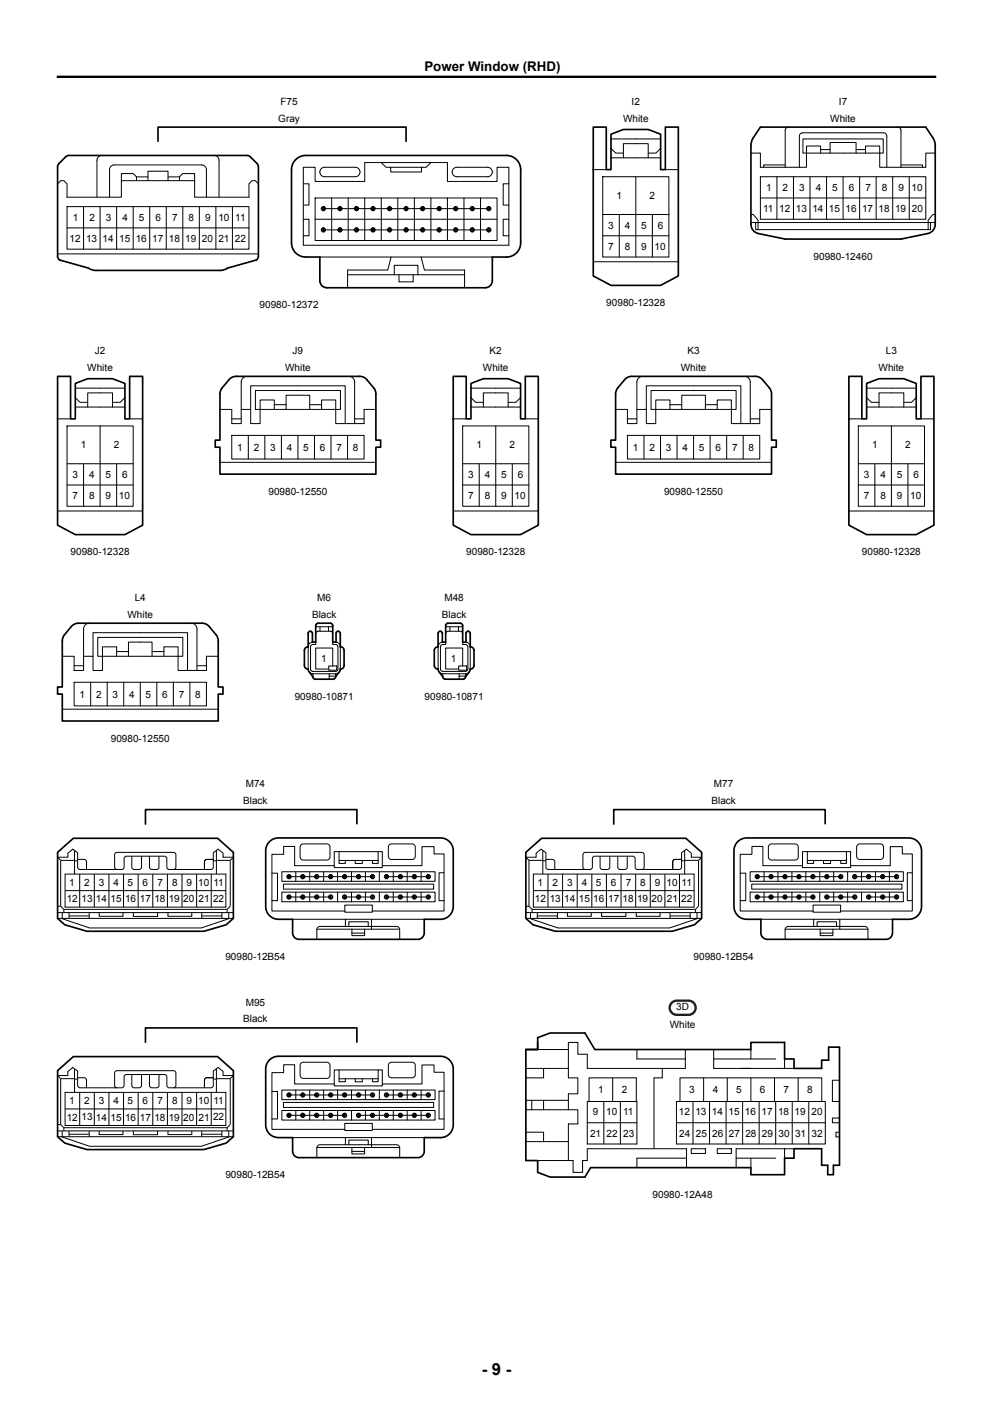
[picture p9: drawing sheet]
<svg xmlns="http://www.w3.org/2000/svg" width="210mm" height="297mm" viewBox="0 0 210 297" stroke-linecap="round" stroke-linejoin="round" font-family="sans-serif">
<g fill="none" stroke="#000" stroke-width=".21">
<path d="M12.2 38.9l.6-.7h.7l.7 .7v2.8h11.5v-3.5h15.5v3.5h11.5v-2.8l.6-.7h.7l.6 .7M21.5 32.9a1 1 0 0 0-1 1v7.8M28.9 38.2v-.8l-.7-.7h-2.5v1.5M28.9 37.4h2.4M31.3 38.2v-2h4.2v2M35.5 37.4h2.5M38 38.2v-.8l.7-.7h2.5v1.5M45.3 32.9a1 1 0 0 1 1 1v7.8M64.1 35.4h2.5v3h10.5v-4h17.5v4h10.5v-3h2.5v16.5h-43.5zM64.1 38.9h1.2v4.5h-1.2M67.9 35.7l.7-.3h6.5a1 1 0 0 1 1 1 1 1 0 0 1-1 1h-6.5a1 1 0 0 1-.9-.6 1 1 0 0 1 .2-1.1zM80.6 34.4l1 1h8.5l1-1"/>
<path d="M82.6 35.4v1h6.5v-1M95.9 35.7l.7-.3h6.5a1 1 0 0 1 1 1 1 1 0 0 1-1 1h-6.5a1 1 0 0 1-.9-.6 1 1 0 0 1 .2-1.1zM107.6 38.9h-1.2v4.5h1.2M125.5 35.9h2.7M127.5 37.4h14v17h-14zM129.2 31.4l1 1h1.6M129.2 29.4h10.5M129.2 33.4h10.5M131.8 33.4v-3h5.3v3M134.5 37.4v17M139.7 31.4l-1 1h-1.6M140.7 35.9h2.8"/>
<path d="M158.8 32.4h2v3h5.3M160.8 37.4h35v9h-35zM164.3 37.4v9M166.1 34.9h-4.6v.5M166.8 26.9a.7 .7 0 0 0-.7 .7v7.8M167.8 37.4v9M169.1 35.4v-6.6a.7 .7 0 0 1 .7-.7h17a.7 .7 0 0 1 .7 .7v6.6M170.6 32.4v-1.5h2.9v1.5M170.6 32.4h-.8v-3h17v3h-.8M170.6 32.4v3h-4.5M170.6 32.4h15.4M171.3 37.4v9"/>
<path d="M173.5 31.6h2M174.8 37.4v9M175.5 32.4v-2.3h5.5v2.3M178.3 37.4v9M181 31.6h2M181.8 37.4v9M183 32.4v-1.5h3v1.5M185.3 37.4v9M186 32.4v3h4.5M188.8 37.4v9M189.8 26.9a.7 .7 0 0 1 .7 .7v7.8M190.5 34.9h4.6v.5"/>
<path d="M192.3 37.4v9M197.8 32.4h-2v3h-5.3M12.2 53.7h42.4M14.2 43.7h38.5v9h-38.5zM14.2 48.2h38.5M17.7 43.7v9M21.2 43.7v9M23.2 41.7v-5.8a1 1 0 0 1 1-1h18.5a1 1 0 0 1 1 1v5.8M24.7 43.7v9M28.2 43.7v9M31.7 43.7v9M35.2 43.7v9"/>
<path d="M38.7 43.7v9M42.2 43.7v9M45.7 43.7v9M49.2 43.7v9M64.1 46.4h1.2v3.5h-1.2M66.6 41.9h38.5v9h-38.5zM66.6 46.4h38.5M67.6 54.4h36.5M68.3 44.4v-.6h.2v.6M68.3 48.9v-.6h.2v.6M68.4 44.1h35M68.4 48.6h35"/>
<path d="M70.1 41.9v9M71.8 44.4v-.6h.2v.6M71.8 48.9v-.6h.2v.6M73.5 58.1h24.7M73.6 41.9v9M75.3 44.4v-.6h.2v.6M75.3 48.9v-.6h.2v.6M77.1 41.9v9M78.8 44.4v-.6h.2v.6M78.8 48.9v-.6h.2v.6M80.6 41.9v9M82.3 44.4v-.6h.2v.6"/>
<path d="M82.3 48.9v-.6h.2v.6M82.7 54.4l-.7 2.7h-8.5v3.8M83.4 58.1v-2h5v2M84.1 41.9v9M84.4 58.1v1.5h3v-1.5M85.8 44.4v-.6h.2v.6M85.8 48.9v-.6h.2v.6M87.6 41.9v9M89.1 54.4l.7 2.7h8.4v3.8M89.3 44.4v-.6h.2v.6M89.3 48.9v-.6h.2v.6M91.1 41.9v9"/>
<path d="M92.8 44.4v-.6h.2v.6M92.8 48.9v-.6h.2v.6M94.6 41.9v9M96.3 44.4v-.6h.2v.6M96.3 48.9v-.6h.2v.6M98.1 41.9v9M99.8 44.4v-.6h.2v.6M99.8 48.9v-.6h.2v.6M100.3 48.6a.45 .45 0 0 1-.6 .4 .45 .45 0 0 1-.2-.7 .45 .45 0 0 1 .8 .1v.2M100.3 44.1a.45 .45 0 0 0-.6-.4 .45 .45 0 0 0-.2 .7 .45 .45 0 0 0 .8 0v-.3M101.6 41.9v9M103.3 44.4v-.6h.2v.6"/>
<path d="M103.3 48.9v-.6h.2v.6M107.6 46.4h-1.2v3.5h1.2M125.5 55.4h18M127.5 49.9h14M127.5 45.4h14M131 45.4v9M138 45.4v9M158.8 45.4h.5l1 1.2v2M158.8 47.1h39M159.8 47.1v1.5h37v-1.5M160.8 41.9h35M197.8 45.4h-.5l-1 1.2v2"/>
<path d="M52.2 79.6a1.2 1.2 0 0 0-1.2 1.2M73.8 79.6a1.2 1.2 0 0 1 1.2 1.2v8.8M135.9 79.6a1.2 1.2 0 0 0-1.2 1.2M157.5 79.6a1.2 1.2 0 0 1 1.2 1.2v8.8M12.2 88.6h2.7M14.2 90.1h14v17h-14zM14.2 98.1h14M15.9 84.1l1 1h1.6M15.9 82.1h10.5M15.9 86.1h10.5M17.7 98.1v9M18.5 86.1v-3h5.3v3"/>
<path d="M21.2 90.1v17M24.7 98.1v9M26.4 84.1l-1 1h-1.6M27.4 88.6h2.8M46.5 97.8h33M49 92.1h28v5h-28zM49 88.6h2M51 80.8v5.8M52.5 92.1v5M53 86.6v-5h20v8M55 86.6h-1v-4h18v4h-1M55 86.6v-2h3v2"/>
<path d="M55 86.6h16M55 86.6v3h-2v-3h-2v3h-2v-3h-2.5M56 92.1v5M58 85.6h2.5M59.5 92.1v5M60.5 86.6v-3h5v3M63 92.1v5M65.5 85.6h2.5M66.5 92.1v5M68 86.6v-2h3v2M70 92.1v5M71 86.6v3h6v-3h2.5"/>
<path d="M73.5 92.1v5M75 88.6h2M95.8 88.6h2.8M97.8 90.1h14v17h-14zM97.8 98.1h14M99.6 84.1l1 1h1.6M99.6 82.1h10.5M99.6 86.1h10.5M101.3 98.1v9M102.2 86.1v-3h5.3v3M104.8 90.1v17M108.3 98.1v9"/>
<path d="M110.1 84.1l-1 1h-1.6M111.1 88.6h2.7M130.2 97.8h33M132.7 92.1h28v5h-28zM132.7 88.6h2M134.7 80.8v5.8M136.2 92.1v5M136.7 86.6v-5h20v8M138.7 86.6h-1v-4h18v4h-1M138.7 86.6v-2h3v2M138.7 86.6h16M138.7 86.6v3h-2v-3h-2v3h-2v-3h-2.5"/>
<path d="M139.7 92.1v5M141.7 85.6h2.5M143.2 92.1v5M144.2 86.6v-3h5v3M146.7 92.1v5M149.2 85.6h2.5M150.2 92.1v5M151.7 86.6v-2h3v2M153.7 92.1v5M154.7 86.6v3h6v-3h2.5M157.2 92.1v5M158.7 88.6h2"/>
<path d="M179.5 88.6h2.8M181.5 90.1h14v17h-14zM181.5 98.1h14M183.3 84.1l1 1h1.6M183.3 82.1h10.5M183.3 86.1h10.5M185 98.1v9M185.9 86.1v-3h5.2v3M188.5 90.1v17M192 98.1v9M193.8 84.1l-1 1h-1.7M194.8 88.6h2.7"/>
<path d="M12.2 108.1h18M14.2 102.6h14M95.8 108.1h18M97.8 102.6h14M179.5 108.1h18M181.5 102.6h14M18.9 131.8a1.2 1.2 0 0 0-1.2 1.2v5.8M19.7 138.8v-5h20v8M21.7 138.8h-1v-4h18v4h-1M21.7 138.8v-2h3v2M21.7 138.8h16M21.7 138.8v3h-2v-3h-2v3h-2v-3h-2.5"/>
<path d="M24.7 137.8h2.5M27.2 138.8v-3h5v3M32.2 137.8h2.5M34.7 138.8v-2h3v2M37.7 138.8v3h6v-3h2.5M40.5 131.8a1.2 1.2 0 0 1 1.2 1.2v8.8M66.1 135.8a.99 .99 0 0 0-.9 1v4.7M66.8 135.8v.5l-.9 .1-.2 .4v5l.5 .2h4.8l.4-.2 .1-.3v-4.7l-.3-.4-.8-.1v-.5M66.8 132.6h3.6M67.7 132.6v.9M69.5 132.6v.9M70.4 134l-.3-.4-.2-.1h-2.6l-.5 .3v.2"/>
<path d="M71.1 135.8a.99 .99 0 0 1 .9 1v4.7M93.5 135.8a.99 .99 0 0 0-.9 1v4.7M94.2 135.8v.5l-.8 .1-.3 .4 .1 5 .4 .2h4.8l.5-.2v-.3v-4.7l-.2-.4-.9-.1v-.5M94.2 132.6h3.6M95.1 132.6v.9M96.9 132.6v.9M97.8 134l-.2-.4-.3-.1h-2.6l-.4 .3-.1 .2M98.5 135.8a.99 .99 0 0 1 .9 1v4.7M13.2 150h33M15.7 144.3h28v5h-28zM15.7 140.8h2M19.2 144.3v5"/>
<path d="M22.7 144.3v5M26.2 144.3v5M29.7 144.3v5M33.2 144.3v5M36.7 144.3v5M40.2 144.3v5M41.7 140.8h2M65.5 142.2l.7 .3M66.2 142.5h4.8M66.2 142.5v.7M69.5 140.9h1.7v.9h-1.7zM69.6 142.5v1.2"/>
<path d="M69.6 143h1.4M70.4 140.9v-3.8h-3.6v4.4h2.7M71 142.5v.7M71.7 142.2l-.7 .3M92.9 142.2l.7 .3M93.6 142.5h4.8M93.6 142.5v.7M97 140.9h1.7v.9h-1.7zM97.1 143h1.3M97.1 142.5v1.2M97.8 140.9v-3.8h-3.6v4.4h2.8M98.4 142.5v.7"/>
<path d="M99.2 142.2l-.8 .3M15.8 179.9v5M45.8 179.9v5M63.7 178.7l.4-.2h5a.67 .67 0 0 1 .7 .7v2.1a.67 .67 0 0 1-.7 .6h-5a.67 .67 0 0 1-.6-.6v-2.1zM82.3 178.7l.5-.2h4.3a.67 .67 0 0 1 .7 .7v1.9a.68 .68 0 0 1-.7 .7h-4.3a.67 .67 0 0 1-.7-.7v-1.9zM114.8 179.9v5M144.8 179.9v5M162.7 178.7l.5-.2h4.9a.67 .67 0 0 1 .7 .7v2.1a.67 .67 0 0 1-.7 .6h-4.9a.67 .67 0 0 1-.7-.6v-2.1zM181.4 178.7l.4-.2h4.4a.67 .67 0 0 1 .7 .7v1.9a.68 .68 0 0 1-.7 .7h-4.4a.67 .67 0 0 1-.6-.7v-1.9zM12.2 193h37.2M12.2 194.3h37.2M12.2 191.7h.6"/>
<path d="M12.8 182l-.6-.7h2.2v-.8l1-.9 1 .8v3l.3 .5h.2h9.1l.2-.5 .1-2 .4-.3 8.3 .1 .3 .4 .1 2.1 .4 .2h8.8l.4-.2 .1-.3v-3l1-.8 1.1 .9v.8h2.2l-.7 .7M12.8 182h3M12.8 182v9.7M12.8 191.7l.7 .7M13 194.3l5.9 2h23.7l6-2M13.2 193v1.3M13.5 192.4h34.5M13.5 192.4v.6M13.8 184.9h34v7h-34zM13.8 188.4h34M14.6 193v1.3M14.6 193.8h4.3"/>
<path d="M15.8 182.1h.6M16.4 181.8h1.4l.4 .2 .1 2M16.9 184.9v7M18.9 193v1.3M19.9 184.9v7M21 193v.8h5v-.8M23 184.9v7M24.7 183.9h-.2l-.3-.5v-2.6l.1-.2 .4-.3 12.3 .1 .2 .4v2.6l-.1 .3-.4 .2M26.1 184.9v7M27.9 181.1v2.3l.2 .5h.3h1l.5-.2v-2.6M28.2 193v.9h5.1v-.9M29.2 184.9v7"/>
<path d="M31.6 181.1v2.3l.3 .5h.2h1l.5-.2v-2.6M32.3 184.9v7M35.4 184.9v7M35.5 193v.8h5.1v-.8M38.5 184.9v7M41.6 184.9v7M42.7 193.8h4.2M42.7 193v1.3M44.7 184.9v7M45.1 181.8h-1.4l-.4 .2-.1 2M45.1 182.1h.7M45.1 181.8h-1.4l-.4 .2-.1 1.9"/>
<path d="M45.8 182h2.9M46.9 193v1.3M48 192.4v.6M48.4 193v1.3M48.7 182v9.7l-.7 .7M57.5 184.7h1.2v5.8h-1.2M59.6 184.4h32.4v2h-32.4zM59.6 188.7h32.4v2.1h-32.4zM59.9 187h31.8v1.1h-31.8zM61 185.8v-.7h.2v.7M61 190.1v-.7h.2v.7M61.1 189.7h8.8"/>
<path d="M61.1 185.4h17.7M61.9 194.5h27.8M62.6 184.4v2M62.6 188.7v2.1M63.9 185.8v-.7h.2v.7M63.9 190.1v-.7h.2v.7M65.5 184.4v2M65.5 188.7v2.1M66.9 185.8v-.7h.2v.7M66.9 190.1v-.7h.2v.7M67 198.7v-2a.68 .68 0 0 1 .7-.7h16.2a.68 .68 0 0 1 .6 .7v2M67 196.6h17.5"/>
<path d="M68.4 184.4v2M68.4 188.7v2.1M69.8 185.8v-.7h.2v.7M69.8 190.1v-.7h.2v.7M70.7 180.2h10.2v3.3h-10.2zM70.7 183.1h-8.4v-4h-2.3v1.6h-2.5v12h15.4M71.4 184.4v2M71.4 188.7v2.1M71.7 180.2v2.4h1.3v-.6M71.7 182h8.3M72.8 185.8v-.7h.2v.7M72.8 190.1v-.7h.2v.7"/>
<path d="M72.9 189.7h5.9M72.9 191.5h5.8v1.5h-5.8zM73 194.5v1.5M73.8 196v-1h4.1v1M74.3 184.4v2M74.3 188.7v2.1M74.4 196.6v1.3h2.7v-1.3M74.4 197.4h2.7M75.1 182v.7h1.5v-.7M75.7 185.8v-.7h.2v.7M75.7 190.1v-.7h.2v.7M77.3 184.4v2"/>
<path d="M77.3 188.7v2.1M78.6 194.5v2.1M78.7 185.8v-.7h.2v.7M78.7 190.1v-.7h.2v.7M80 180.2v2.4h-1.2v-.6M80.2 184.4v2M80.2 188.7v2.1M80.9 183.1h8.3v-4h2.6v1.5h2.1v12.1h-15.2M81.6 185.8v-.7h.2v.7M81.6 190.1v-.7h.2v.7M81.7 189.7h8.9M81.7 185.4h8.9"/>
<path d="M83.2 184.4v2M83.2 188.7v2.1M84.6 185.8v-.7h.2v.7M84.6 190.1v-.7h.2v.7M86.1 184.4v2M86.1 188.7v2.1M87.5 185.8v-.7h.2v.7M87.5 190.1v-.7h.2v.7M89.1 184.4v2M89.1 188.7v2.1M90.5 185.8v-.7h.2v.7M90.5 190.1v-.7h.2v.7"/>
<path d="M93.9 184.6h-1.1v5.9h1.1M111.2 193h37.2M111.2 194.3h37.2M111.2 191.7h.7M111.9 182l-.7-.7h2.2v-.8l1-.9 1.1 .8v3l.2 .5h.3h9l.3-.5v-2l.5-.3 8.3 .1 .2 .4 .1 2.1 .4 .2h8.8l.5-.2v-.3v-3l1.1-.8 1 .9v.8h2.2l-.7 .7M111.9 182h2.9M111.9 182v9.7M111.9 191.7l.6 .7M112 194.3l6 2h23.6l6-2M112.2 193v1.3M112.5 192.4h34.6M112.5 192.4v.6"/>
<path d="M112.8 184.9h34v7h-34zM112.8 188.4h34M113.6 193.8h4.3M113.6 193v1.3M114.8 182.1h.7M115.5 181.8h1.3l.5 .2v2M115.9 184.9v7M117.9 193v1.3M119 184.9v7M120 193v.8h5v-.8M122.1 184.9v7M123.8 183.9h-.3l-.2-.5v-2.6v-.2l.5-.3 12.2 .1 .2 .4v2.6v.3l-.5 .2"/>
<path d="M125.2 184.9v7M126.9 181.1v2.3l.3 .5h.2h1.1l.4-.2 .1-2.6M127.2 193v.9h5.2v-.9M128.2 184.9v7M130.6 181.1v2.3l.3 .5h.2h1.1l.4-.2 .1-2.6M131.3 184.9v7M134.4 184.9v7M134.6 193v.8h5v-.8M137.5 184.9v7M140.6 184.9v7M141.7 193.8h4.3M141.7 193v1.3"/>
<path d="M143.7 184.9v7M144.1 181.8h-1.3l-.5 .2v2M144.1 182.1h.7M144.2 181.8h-1.4l-.5 .2v1.9M144.8 182h2.9M146 193v1.3M147.1 192.4v.6M147.4 193v1.3M147.7 182v9.7l-.6 .7M156.5 184.7h1.2v5.8h-1.2M158.6 184.4h32.4v2h-32.4zM158.6 188.7h32.4v2.1h-32.4z"/>
<path d="M159 187h31.7v1.1h-31.7zM160 185.8v-.7h.3v.7M160 190.1v-.7h.3v.7M160.1 189.7h11.8M160.1 185.4h17.7M160.9 194.5h27.9M161.6 184.4v2M161.6 188.7v2.1M162.9 185.8v-.7h.3v.7M162.9 190.1v-.7h.3v.7M164.5 184.4v2M164.5 188.7v2.1"/>
<path d="M165.9 185.8v-.7h.2v.7M165.9 190.1v-.7h.2v.7M166 198.7v-2a.68 .68 0 0 1 .7-.7h16.2a.68 .68 0 0 1 .7 .7v2M166 196.6h17.6M167.5 184.4v2M167.5 188.7v2.1M168.8 185.8v-.7h.3v.7M168.8 190.1v-.7h.3v.7M169.7 180.2h10.2v3.3h-10.2zM169.7 183.1h-8.4v-4h-2.3v1.6h-2.5v12h15.5M170.4 184.4v2M170.4 188.7v2.1"/>
<path d="M170.7 180.2v2.4h1.4v-.6M170.7 182h8.3M171.8 185.8v-.7h.2v.7M171.8 190.1v-.7h.2v.7M172 191.5h5.8v1.5h-5.8zM172.1 194.5v1.5M172.8 196v-1h4.1v1M173.4 184.4v2M173.4 188.7v2.1M173.5 196.6v1.3h2.6v-1.3M173.5 197.4h2.6M174.2 182v.7h1.4v-.7"/>
<path d="M174.7 185.8v-.7h.3v.7M174.7 190.1v-.7h.3v.7M174.9 189.7h5.9M176.3 184.4v2M176.3 188.7v2.1M177.6 194.5v2.1M177.7 185.8v-.7h.2v.7M177.7 190.1v-.7h.2v.7M179 180.2v2.4h-1.2v-.6M179.3 184.4v2M179.3 188.7v2.1M179.9 183.1h8.4v-4h2.5v1.5h2.1v12.1h-15.1"/>
<path d="M180.6 185.8v-.7h.3v.7M180.6 190.1v-.7h.3v.7M180.8 185.4h8.8M182.2 184.4v2M182.2 188.7v2.1M183.6 185.8v-.7h.2v.7M183.6 190.1v-.7h.2v.7M183.7 189.7h5.9M185.1 184.4v2M185.1 188.7v2.1M186.5 185.8v-.7h.3v.7M186.5 190.1v-.7h.3v.7"/>
<path d="M188.1 184.4v2M188.1 188.7v2.1M189.5 185.8v-.7h.2v.7M189.5 190.1v-.7h.2v.7M192.9 184.6h-1v5.9h1M12.2 239.2h37.2M12.2 237.9h.6M12.8 228.2l-.6-.7h2.2v-.8l1-.9 1 .8v3l.3 .4 .2 .1 9.1-.1 .2-.4 .1-2.1 .4-.2 8.3 .1 .3 .4 .1 2.1 .4 .2h8.8l.4-.2 .1-.3v-3l1-.8 1.1 .9v.8h2.2l-.7 .7M12.8 228.2v9.7M12.8 228.2h3M12.8 237.9l.7 .7M13.2 239.2v1.3"/>
<path d="M13.5 238.6h34.5M13.5 238.6v.6M13.8 231.1h34v7h-34zM13.8 234.6h34M14.6 239.2v1.3M14.6 239.9h4.3M15.8 226.1v5M15.8 228.3h.6M16.4 228h1.4l.4 .2 .1 2M16.9 231.1v7M18.9 239.2v1.3M19.9 231.1v7"/>
<path d="M21 239.2v.8h5v-.8M23 231.1v7M24.7 230.1l-.2-.1-.3-.4v-2.6l.1-.3 .4-.2 12.3 .1 .2 .4v2.6l-.1 .3-.4 .2M26.1 231.1v7M27.9 227.3v2.3l.2 .4 .3 .1h1l.5-.2v-2.6M28.2 239.2v.8h5.1v-.8M29.2 231.1v7M31.6 227.3v2.3l.3 .4 .2 .1h1l.5-.2v-2.6M32.3 231.1v7M35.4 231.1v7M35.5 239.2v.8h5.1v-.8M38.5 231.1v7"/>
<path d="M41.6 231.1v7M42.7 239.2v1.3M42.7 239.9h4.2M44.7 231.1v7M45.1 228h-1.4l-.4 .2-.1 2M45.1 228.3h.7M45.1 228h-1.4l-.4 .2-.1 1.9M45.8 226.1v5M45.8 228.2h2.9M46.9 239.2v1.3M48 238.6v.6M48.4 239.2v1.3"/>
<path d="M48.7 228.2v9.7l-.7 .7M57.5 230.9h1.2v5.8h-1.2M59.6 230.6h32.4v2h-32.4zM59.6 234.9h32.4v2h-32.4zM59.9 233.2h31.8v1.1h-31.8zM61 231.9v-.6h.2v.6M61 236.2v-.6h.2v.6M61.1 235.9h11.8M61.1 231.6h17.7M62.6 230.6v2M62.6 234.9v2M63.7 224.9l.4-.2h5a.67 .67 0 0 1 .7 .7v2a.67 .67 0 0 1-.7 .7h-5a.67 .67 0 0 1-.6-.7v-2z"/>
<path d="M63.9 231.9v-.6h.2v.6M63.9 236.2v-.6h.2v.6M65.5 230.6v2M65.5 234.9v2M66.9 231.9v-.6h.2v.6M66.9 236.2v-.6h.2v.6M68.4 230.6v2M68.4 234.9v2M69.8 231.9v-.6h.2v.6M69.8 236.2v-.6h.2v.6M70.7 226.3h10.2v3.4h-10.2zM70.7 229.3h-8.4v-4.1h-2.3v1.7h-2.5v12h15.4"/>
<path d="M71.4 230.6v2M71.4 234.9v2M71.7 226.3v2.5h1.3v-.6M71.7 228.2h8.3M72.8 231.9v-.6h.2v.6M72.8 236.2v-.6h.2v.6M72.9 237.6h5.8v1.5h-5.8zM74.3 230.6v2M74.3 234.9v2M75.1 228.2v.7h1.5v-.7M75.7 231.9v-.6h.2v.6M75.7 236.2v-.6h.2v.6"/>
<path d="M75.8 235.9h14.8M77.3 230.6v2M77.3 234.9v2M78.7 231.9v-.6h.2v.6M78.7 236.2v-.6h.2v.6M80 226.3v2.5h-1.2v-.6M80.2 230.6v2M80.2 234.9v2M80.9 229.3h8.3v-4h2.6v1.5h2.1v12.1h-15.2M81.6 231.9v-.6h.2v.6M81.6 236.2v-.6h.2v.6M81.7 231.6h8.9"/>
<path d="M82.3 224.9l.5-.2h4.3a.67 .67 0 0 1 .7 .7v1.9a.68 .68 0 0 1-.7 .7h-4.3a.67 .67 0 0 1-.7-.7v-1.9zM83.2 230.6v2M83.2 234.9v2M84.6 231.9v-.6h.2v.6M84.6 236.2v-.6h.2v.6M86.1 230.6v2M86.1 234.9v2M87.5 231.9v-.6h.2v.6M87.5 236.2v-.6h.2v.6M89.1 230.6v2M89.1 234.9v2M90.5 231.9v-.6h.2v.6"/>
<path d="M90.5 236.2v-.6h.2v.6M93.9 230.8h-1.1v5.9h1.1M111.2 239.5h3.8v2M111.2 226h9M111.2 232.8h9M111.2 234.8h9M112.5 232.8v2M113.7 222h6.5M115 226v2h-3.8M115 232.8v2M120.2 234.8h2v3h-2v7.7M124.2 233h10.5v9h-10.5z"/>
<path d="M124.2 237.5h10.5M124.6 233v-5h10v5M127.7 233v9M129.6 228v5M131.2 233v9M134.7 222v2h10.2M140.1 226v2h-1.8v15M143.1 237.5h31.4v4.5h-31.4v-9h31.4v4.5M143.8 233v-5h30v5M144.9 222v4h-20.7v-3h-2v-2.5h-2v7.5h2v3.4h-2v3.4M146.6 233v9M148.8 228v5"/>
<path d="M150.1 233v9M150.9 222v4h17M150.9 224h13.1M153.6 233v9M153.8 228v5M157 233v9M157.7 226h.1M158.8 222v2M158.8 228v5M160.5 233v9M163.8 228v5M164 233v9"/>
<path d="M165.9 224v2M167.5 233v9M168.8 228v5M171 233v9M177.5 228.5h-1.5v4.5h1.5M177.5 236.5h-1.5v1h1.5M177.5 239.5h-.7v1h.7M12.2 240.5h37.2M13 240.5l5.9 2h23.7l6-2M61.9 240.6h27.8M67 244.9v-2.1a.68 .68 0 0 1 .7-.6h16.2a.68 .68 0 0 1 .6 .6v2.1M67 242.7h17.5"/>
<path d="M73 240.6v1.6M73.8 242.2v-1h4.1v1M74.4 242.7v1.4h2.7v-1.4M74.4 243.6h2.7M78.6 240.6v2.1M111.2 241.5h9M113.7 245.5h7.5v2.5h2v-2.5h1v-2.5h21v4M145.2 245h-10.5v2M146.2 243h3v1h-3zM151.7 243h3v1h-3zM155.7 245v2M158.8 245v2"/>
<path d="M165.9 243v2M167.9 243h-12.2v2h8.3"/>
<circle cx="68.4" cy="48.6" r=".45"/>
<circle cx="68.4" cy="48.6" r=".34"/>
<circle cx="68.4" cy="44.1" r=".45"/>
<circle cx="68.4" cy="44.1" r=".34"/>
<circle cx="71.9" cy="48.6" r=".45"/>
<circle cx="71.9" cy="48.6" r=".34"/>
<circle cx="71.9" cy="44.1" r=".45"/>
<circle cx="71.9" cy="44.1" r=".34"/>
<circle cx="75.4" cy="48.6" r=".45"/>
<circle cx="75.4" cy="48.6" r=".34"/>
<circle cx="75.4" cy="44.1" r=".45"/>
<circle cx="75.4" cy="44.1" r=".34"/>
<circle cx="78.9" cy="48.6" r=".45"/>
<circle cx="78.9" cy="48.6" r=".34"/>
<circle cx="78.9" cy="44.1" r=".45"/>
<circle cx="78.9" cy="44.1" r=".34"/>
<circle cx="82.4" cy="48.6" r=".45"/>
<circle cx="82.4" cy="48.6" r=".34"/>
<circle cx="82.4" cy="44.1" r=".45"/>
<circle cx="82.4" cy="44.1" r=".34"/>
<circle cx="85.9" cy="48.6" r=".45"/>
<circle cx="85.9" cy="48.6" r=".34"/>
<circle cx="85.9" cy="44.1" r=".45"/>
<circle cx="85.9" cy="44.1" r=".34"/>
<circle cx="89.4" cy="48.6" r=".45"/>
<circle cx="89.4" cy="48.6" r=".34"/>
<circle cx="89.4" cy="44.1" r=".45"/>
<circle cx="89.4" cy="44.1" r=".34"/>
<circle cx="92.9" cy="48.6" r=".45"/>
<circle cx="92.9" cy="48.6" r=".34"/>
<circle cx="92.9" cy="44.1" r=".45"/>
<circle cx="92.9" cy="44.1" r=".34"/>
<circle cx="96.4" cy="48.6" r=".45"/>
<circle cx="96.4" cy="48.6" r=".34"/>
<circle cx="96.4" cy="44.1" r=".45"/>
<circle cx="96.4" cy="44.1" r=".34"/>
<circle cx="99.9" cy="48.6" r=".34"/>
<circle cx="99.9" cy="44.1" r=".34"/>
<circle cx="103.4" cy="48.6" r=".45"/>
<circle cx="103.4" cy="48.6" r=".34"/>
<circle cx="103.4" cy="44.1" r=".45"/>
<circle cx="103.4" cy="44.1" r=".34"/>
<circle cx="61.1" cy="189.7" r=".45"/>
<circle cx="61.1" cy="185.4" r=".45"/>
<circle cx="61.1" cy="185.4" r=".35"/>
<circle cx="61.1" cy="189.7" r=".35"/>
<circle cx="64" cy="189.7" r=".45"/>
<circle cx="64" cy="185.4" r=".45"/>
<circle cx="64" cy="189.7" r=".35"/>
<circle cx="64" cy="185.4" r=".35"/>
<circle cx="67" cy="189.7" r=".45"/>
<circle cx="67" cy="185.4" r=".45"/>
<circle cx="67" cy="189.7" r=".35"/>
<circle cx="67" cy="185.4" r=".35"/>
<circle cx="69.9" cy="189.7" r=".45"/>
<circle cx="69.9" cy="185.4" r=".45"/>
<circle cx="69.9" cy="185.4" r=".35"/>
<circle cx="69.9" cy="189.7" r=".35"/>
<circle cx="72.9" cy="189.7" r=".45"/>
<circle cx="72.9" cy="185.4" r=".45"/>
<circle cx="72.9" cy="185.4" r=".35"/>
<circle cx="72.9" cy="189.7" r=".35"/>
<circle cx="75.8" cy="189.7" r=".45"/>
<circle cx="75.8" cy="185.4" r=".45"/>
<circle cx="75.8" cy="185.4" r=".35"/>
<circle cx="75.8" cy="189.7" r=".35"/>
<circle cx="78.8" cy="189.7" r=".45"/>
<circle cx="78.8" cy="185.4" r=".45"/>
<circle cx="78.8" cy="185.4" r=".35"/>
<circle cx="78.8" cy="189.7" r=".35"/>
<circle cx="81.7" cy="185.4" r=".35"/>
<circle cx="81.7" cy="189.7" r=".35"/>
<circle cx="81.7" cy="189.7" r=".45"/>
<circle cx="81.7" cy="185.4" r=".45"/>
<circle cx="84.7" cy="189.7" r=".45"/>
<circle cx="84.7" cy="185.4" r=".45"/>
<circle cx="84.7" cy="189.7" r=".35"/>
<circle cx="84.7" cy="185.4" r=".35"/>
<circle cx="87.6" cy="189.7" r=".45"/>
<circle cx="87.6" cy="185.4" r=".45"/>
<circle cx="87.6" cy="189.7" r=".35"/>
<circle cx="87.6" cy="185.4" r=".35"/>
<circle cx="90.6" cy="189.7" r=".35"/>
<circle cx="90.6" cy="185.4" r=".35"/>
<circle cx="90.6" cy="189.7" r=".45"/>
<circle cx="90.6" cy="185.4" r=".45"/>
<circle cx="160.1" cy="189.7" r=".45"/>
<circle cx="160.1" cy="185.4" r=".45"/>
<circle cx="160.1" cy="189.7" r=".35"/>
<circle cx="160.1" cy="185.4" r=".35"/>
<circle cx="163.1" cy="189.7" r=".45"/>
<circle cx="163.1" cy="185.4" r=".45"/>
<circle cx="163.1" cy="189.7" r=".35"/>
<circle cx="163.1" cy="185.4" r=".35"/>
<circle cx="166" cy="189.7" r=".45"/>
<circle cx="166" cy="185.4" r=".45"/>
<circle cx="166" cy="189.7" r=".35"/>
<circle cx="166" cy="185.4" r=".35"/>
<circle cx="169" cy="189.7" r=".45"/>
<circle cx="169" cy="185.4" r=".45"/>
<circle cx="169" cy="189.7" r=".35"/>
<circle cx="169" cy="185.4" r=".35"/>
<circle cx="171.9" cy="189.7" r=".45"/>
<circle cx="171.9" cy="185.4" r=".45"/>
<circle cx="171.9" cy="185.4" r=".35"/>
<circle cx="171.9" cy="189.7" r=".35"/>
<circle cx="174.9" cy="189.7" r=".45"/>
<circle cx="174.9" cy="185.4" r=".45"/>
<circle cx="174.9" cy="189.7" r=".35"/>
<circle cx="174.9" cy="185.4" r=".35"/>
<circle cx="177.8" cy="189.7" r=".45"/>
<circle cx="177.8" cy="185.4" r=".45"/>
<circle cx="177.8" cy="185.4" r=".35"/>
<circle cx="177.8" cy="189.7" r=".35"/>
<circle cx="180.8" cy="185.4" r=".35"/>
<circle cx="180.8" cy="189.7" r=".35"/>
<circle cx="180.8" cy="189.7" r=".45"/>
<circle cx="180.8" cy="185.4" r=".45"/>
<circle cx="183.7" cy="189.7" r=".45"/>
<circle cx="183.7" cy="185.4" r=".45"/>
<circle cx="183.7" cy="185.4" r=".35"/>
<circle cx="183.7" cy="189.7" r=".35"/>
<circle cx="186.7" cy="189.7" r=".45"/>
<circle cx="186.7" cy="185.4" r=".45"/>
<circle cx="186.7" cy="185.4" r=".35"/>
<circle cx="186.7" cy="189.7" r=".35"/>
<circle cx="189.6" cy="185.4" r=".35"/>
<circle cx="189.6" cy="189.7" r=".35"/>
<circle cx="189.6" cy="189.7" r=".45"/>
<circle cx="189.6" cy="185.4" r=".45"/>
<circle cx="61.1" cy="235.9" r=".45"/>
<circle cx="61.1" cy="231.6" r=".45"/>
<circle cx="61.1" cy="235.9" r=".35"/>
<circle cx="61.1" cy="231.6" r=".35"/>
<circle cx="64" cy="235.9" r=".45"/>
<circle cx="64" cy="231.6" r=".45"/>
<circle cx="64" cy="231.6" r=".35"/>
<circle cx="64" cy="235.9" r=".35"/>
<circle cx="67" cy="235.9" r=".45"/>
<circle cx="67" cy="231.6" r=".45"/>
<circle cx="67" cy="231.6" r=".35"/>
<circle cx="67" cy="235.9" r=".35"/>
<circle cx="69.9" cy="235.9" r=".45"/>
<circle cx="69.9" cy="231.6" r=".45"/>
<circle cx="69.9" cy="231.6" r=".35"/>
<circle cx="69.9" cy="235.9" r=".35"/>
<circle cx="72.9" cy="235.9" r=".45"/>
<circle cx="72.9" cy="231.6" r=".45"/>
<circle cx="72.9" cy="231.6" r=".35"/>
<circle cx="72.9" cy="235.9" r=".35"/>
<circle cx="75.8" cy="235.9" r=".45"/>
<circle cx="75.8" cy="231.6" r=".45"/>
<circle cx="75.8" cy="235.9" r=".35"/>
<circle cx="75.8" cy="231.6" r=".35"/>
<circle cx="78.8" cy="235.9" r=".45"/>
<circle cx="78.8" cy="231.6" r=".45"/>
<circle cx="78.8" cy="231.6" r=".35"/>
<circle cx="78.8" cy="235.9" r=".35"/>
<circle cx="81.7" cy="235.9" r=".35"/>
<circle cx="81.7" cy="231.6" r=".35"/>
<circle cx="81.7" cy="235.9" r=".45"/>
<circle cx="81.7" cy="231.6" r=".45"/>
<circle cx="84.7" cy="235.9" r=".45"/>
<circle cx="84.7" cy="231.6" r=".45"/>
<circle cx="84.7" cy="235.9" r=".35"/>
<circle cx="84.7" cy="231.6" r=".35"/>
<circle cx="87.6" cy="235.9" r=".45"/>
<circle cx="87.6" cy="231.6" r=".45"/>
<circle cx="87.6" cy="235.9" r=".35"/>
<circle cx="87.6" cy="231.6" r=".35"/>
<circle cx="90.6" cy="231.6" r=".35"/>
<circle cx="90.6" cy="235.9" r=".35"/>
<circle cx="90.6" cy="235.9" r=".45"/>
<circle cx="90.6" cy="231.6" r=".45"/>
</g>
<g fill="none" stroke="#000" stroke-width=".35">
<path d="M13.9 33.2l.7-.3h37.6l.5 .1 1.7 1.6 .2 .7v18.9l-.1 .4-.3 .4-6 1.7-1 .4-.7 .1h-26.5l-7.4-2.2-.3-.4-.1-.4v-18.9l.3-.7zM33.4 29.9v-3h52.5v3M62.3 34a2.99 2.99 0 0 1 2.3-1.1h42.5a3 3 0 0 1 3 3v15.5a3 3 0 0 1-3 3h-3v5a1.5 1.5 0 0 1-1.5 1.5h-33.5a1.5 1.5 0 0 1-1.5-1.5v-5h-3a3 3 0 0 1-3-3v-15.5l.1-.7zM125.5 26.9h2.7v9h1v-7.5l2.6-1h5.3l2.6 1v7.5h1v-9h2.8v31.5l-3.8 2h-10.5l-3.7-2zM160.4 49.4a1.98 1.98 0 0 1-1.6-2v-17l.3-1 1.7-2.5h35l1.7 2.5 .3 1v17a1.98 1.98 0 0 1-1.6 2l-5.7 1.2h-24.4l-5.7-1.2M12.2 79.6h2.7v9h1v-7.5l2.6-1h5.3l2.6 1v7.5h1v-9h2.8v31.5l-3.8 2h-10.5l-3.7-2zM95.8 79.6h2.8v9h1v-7.5l2.6-1h5.3l2.6 1v7.5h1v-9h2.7v31.5l-3.7 2h-10.5l-3.8-2zM179.5 79.6h2.8v9h1v-7.5l2.6-1h5.2l2.7 1v7.5h1v-9h2.7v31.5l-3.7 2h-10.5l-3.8-2zM48.7 80.1l.6-.4 .7-.1h26.1l1 .3 1.9 2.2 .5 .9v10.1h1v1.5h-1v5.7h-33v-5.7h-1v-1.5h1v-10.1l.5-.9zM132.3 80.1l.6-.4 .7-.1h26.1l1 .3 2 2.2 .4 .9 .1 10.1h1v1.5h-1v5.7h-33v-5.7h-1v-1.5h1v-10.1l.5-.9zM15.3 132.3l.6-.3 .7-.2h26.1l1 .3 2 2.2 .4 .9 .1 10.1h1v1.5h-1v5.7h-33v-5.7h-1v-1.5h1v-10.1l.4-.9zM66.8 132.1l.5-.3h2.6l.4 .3 .1 3.7h.7v-1.8a.45 .45 0 0 1 .4-.5 .45 .45 0 0 1 .5 .5v2.8a.75 .75 0 0 1 .8 .8v3.2a.75 .75 0 0 1-.8 .7 2.53 2.53 0 0 1-1 1.7l-.1 .2-.4 .3h-3.8l-.3-.1-.2-.4a2.52 2.52 0 0 1-1-1.7h-.1a.75 .75 0 0 1-.7-.7v-3.2a.75 .75 0 0 1 .8-.8v-2.8a.45 .45 0 0 1 .4-.5 .45 .45 0 0 1 .5 .5v1.8h.7z"/>
<path d="M94.3 132.1l.4-.3h2.6l.5 .3v3.7h.7v-1.8a.45 .45 0 0 1 .5-.5 .45 .45 0 0 1 .4 .5l.1 2.8a.75 .75 0 0 1 .7 .8v3.2a.75 .75 0 0 1-.8 .7 2.53 2.53 0 0 1-1 1.7v.2l-.5 .3h-3.8l-.2-.1-.3-.4a2.52 2.52 0 0 1-1-1.7 .75 .75 0 0 1-.8-.7v-3.2a.75 .75 0 0 1 .8-.8v-2.8a.45 .45 0 0 1 .5-.5 .45 .45 0 0 1 .4 .5v1.8h.7zM57.2 177.8l1.1-.5h.6h34.3a2.7 2.7 0 0 1 2.7 2.7v11.8a2.7 2.7 0 0 1-2.7 2.7h-3.5v2.9a1.35 1.35 0 0 1-1.3 1.3h-25.2a1.35 1.35 0 0 1-1.3-1.3v-2.9h-3a2.7 2.7 0 0 1-2.7-2.7v-11.8a2.7 2.7 0 0 1 1-2.2zM75.5 174.3v-3h-44.7v3M156.2 177.8l1.1-.5h.6h34.3a2.7 2.7 0 0 1 2.7 2.7v11.8a2.7 2.7 0 0 1-2.7 2.7h-3.4v2.9a1.35 1.35 0 0 1-1.4 1.3h-25.1a1.35 1.35 0 0 1-1.4-1.3v-2.9h-3a2.7 2.7 0 0 1-2.7-2.7v-11.8a2.7 2.7 0 0 1 1-2.2zM174.5 174.3v-3h-44.7v3M12.2 180.3l3.3-3h30.5l3.4 3v14l-1.6 1.3-4.7 1.4h-24.7l-4.7-1.4-1.5-1.3zM111.2 180.3l3.3-3h30.6l3.3 3v14l-1.5 1.3-4.7 1.4h-24.8l-4.7-1.4-1.5-1.3zM113.7 219.5l2.6-1h7.4l2.1 3.5h33v-1.5h7.1v3.5h2v2h5.9v-1.7h1.4v-2.8h2.3v25h-1.3v2h-1.2v-2h-1.2v-3.5h-5.9v2h-2v3.5h-7.1v-1.5h-33.9l-1.2 2h-7.4l-2.6-1v-2.5h-2.5v-23.5h2.5zM12.2 226.5l3.3-3h30.5l3.4 3v14l-1.6 1.3-4.7 1.4h-24.7l-4.7-1.4-1.5-1.3zM57.2 224l1.1-.5 .6-.1h34.3a2.7 2.7 0 0 1 2.7 2.7v11.8a2.7 2.7 0 0 1-2.7 2.7h-3.5v2.9a1.35 1.35 0 0 1-1.3 1.4h-25.2a1.35 1.35 0 0 1-1.3-1.4v-2.9h-3a2.7 2.7 0 0 1-2.7-2.7v-11.8a2.7 2.7 0 0 1 1-2.1zM75.5 220.4v-3h-44.7v3.1M113.7 220.5v1.5h-2.5"/>
<path d="M165.9 226h.1M165.9 243h.1"/>
</g>
<path d="M141.9 212.3l.7-.5 3-.1a1.5 1.5 0 0 1 1.5 1.5 1.5 1.5 0 0 1-1.5 1.5h-2.5a1.5 1.5 0 0 1-1.3-.8 1.5 1.5 0 0 1 .1-1.6z" fill="none" stroke="#1b1c20" stroke-width=".49"/>
<path d="M12 16.2h186" fill="none" stroke="#000" stroke-width=".5"/>
<text font-size="3.5" x="101.9" y="290.9">- 9 -</text>
<text font-size="2.8" x="89.7" y="15.1">Power Window (RHD)</text>
<g font-size="2.1">
<text x="59.3" y="22.2">F75</text>
<text x="133.6" y="22.2">I2</text>
<text x="177.4" y="22.2">I7</text>
<text x="58.9" y="25.7">Gray</text>
<text x="131.8" y="25.7">White</text>
<text x="175.6" y="25.7">White</text>
<text x="162" y="40.4">1</text>
<text x="165.5" y="40.4">2</text>
<text x="169" y="40.4">3</text>
<text x="172.5" y="40.4">4</text>
<text x="176" y="40.4">5</text>
<text x="179.5" y="40.4">6</text>
<text x="183" y="40.4">7</text>
<text x="186.5" y="40.4">8</text>
<text x="190" y="40.4">9</text>
<text x="192.8" y="40.4">10</text>
<text x="15.4" y="46.7">1</text>
<text x="18.9" y="46.7">2</text>
<text x="22.4" y="46.7">3</text>
<text x="25.9" y="46.7">4</text>
<text x="29.4" y="46.7">5</text>
<text x="32.9" y="46.7">6</text>
<text x="36.4" y="46.7">7</text>
<text x="39.9" y="46.7">8</text>
<text x="43.4" y="46.7">9</text>
<text x="46.2" y="46.7">10</text>
<text x="49.8" y="46.7">11</text>
<text x="130.4" y="42.1">1</text>
<text x="137.4" y="42.1">2</text>
<text x="161.4" y="44.9">11</text>
<text x="164.8" y="44.9">12</text>
<text x="168.3" y="44.9">13</text>
<text x="171.8" y="44.9">14</text>
<text x="175.3" y="44.9">15</text>
<text x="178.8" y="44.9">16</text>
<text x="182.3" y="44.9">17</text>
<text x="185.8" y="44.9">18</text>
<text x="189.3" y="44.9">19</text>
<text x="192.8" y="44.9">20</text>
<text x="14.7" y="51.2">12</text>
<text x="18.2" y="51.2">13</text>
<text x="21.7" y="51.2">14</text>
<text x="25.2" y="51.2">15</text>
<text x="28.7" y="51.2">16</text>
<text x="32.2" y="51.2">17</text>
<text x="35.7" y="51.2">18</text>
<text x="39.2" y="51.2">19</text>
<text x="42.7" y="51.2">20</text>
<text x="46.2" y="51.2">21</text>
<text x="49.7" y="51.2">22</text>
<text x="128.6" y="48.4">3</text>
<text x="128.6" y="52.9">7</text>
<text x="132.1" y="48.4">4</text>
<text x="132.1" y="52.9">8</text>
<text x="135.6" y="48.4">5</text>
<text x="135.6" y="52.9">9</text>
<text x="138.4" y="52.9">10</text>
<text x="139.1" y="48.4">6</text>
<text x="172.1" y="55">90980-12460</text>
<text x="54.9" y="65.2">90980-12372</text>
<text x="128.2" y="64.7">90980-12328</text>
<text x="20.1" y="74.9">J2</text>
<text x="61.9" y="74.9">J9</text>
<text x="103.5" y="74.9">K2</text>
<text x="145.4" y="74.9">K3</text>
<text x="187.3" y="74.9">L3</text>
<text x="18.5" y="78.5">White</text>
<text x="60.3" y="78.5">White</text>
<text x="102.1" y="78.5">White</text>
<text x="144" y="78.5">White</text>
<text x="185.8" y="78.5">White</text>
<text x="17.1" y="94.9">1</text>
<text x="24.1" y="94.9">2</text>
<text x="50.2" y="95.4">1</text>
<text x="53.7" y="95.4">2</text>
<text x="57.1" y="95.4">3</text>
<text x="60.6" y="95.4">4</text>
<text x="64.1" y="95.4">5</text>
<text x="67.6" y="95.4">6</text>
<text x="71.1" y="95.4">7</text>
<text x="74.6" y="95.4">8</text>
<text x="100.8" y="94.9">1</text>
<text x="107.7" y="94.9">2</text>
<text x="133.8" y="95.4">1</text>
<text x="137.3" y="95.4">2</text>
<text x="140.8" y="95.4">3</text>
<text x="144.3" y="95.4">4</text>
<text x="147.8" y="95.4">5</text>
<text x="151.3" y="95.4">6</text>
<text x="154.8" y="95.4">7</text>
<text x="158.3" y="95.4">8</text>
<text x="184.4" y="94.9">1</text>
<text x="191.4" y="94.9">2</text>
<text x="15.3" y="101.1">3</text>
<text x="18.8" y="101.1">4</text>
<text x="22.3" y="101.1">5</text>
<text x="25.8" y="101.1">6</text>
<text x="99" y="101.1">3</text>
<text x="102.5" y="101.1">4</text>
<text x="106" y="101.1">5</text>
<text x="109.5" y="101.1">6</text>
<text x="182.7" y="101.1">3</text>
<text x="186.2" y="101.1">4</text>
<text x="189.7" y="101.1">5</text>
<text x="193.2" y="101.1">6</text>
<text x="15.3" y="105.6">7</text>
<text x="18.8" y="105.6">8</text>
<text x="22.3" y="105.6">9</text>
<text x="25.2" y="105.6">10</text>
<text x="56.8" y="104.7">90980-12550</text>
<text x="99" y="105.6">7</text>
<text x="102.5" y="105.6">8</text>
<text x="106" y="105.6">9</text>
<text x="108.8" y="105.6">10</text>
<text x="140.4" y="104.7">90980-12550</text>
<text x="182.7" y="105.6">7</text>
<text x="186.2" y="105.6">8</text>
<text x="189.7" y="105.6">9</text>
<text x="192.5" y="105.6">10</text>
<text x="14.9" y="117.5">90980-12328</text>
<text x="98.6" y="117.5">90980-12328</text>
<text x="182.3" y="117.5">90980-12328</text>
<text x="27" y="130.7">White</text>
<text x="28.5" y="127.1">L4</text>
<text x="66" y="130.7">Black</text>
<text x="67.1" y="127.1">M6</text>
<text x="93.5" y="130.7">Black</text>
<text x="94" y="127.1">M48</text>
<text x="67.9" y="140.1">1</text>
<text x="95.4" y="140.1">1</text>
<text x="16.8" y="147.6">1</text>
<text x="20.3" y="147.6">2</text>
<text x="23.8" y="147.6">3</text>
<text x="27.3" y="147.6">4</text>
<text x="30.8" y="147.6">5</text>
<text x="34.3" y="147.6">6</text>
<text x="37.8" y="147.6">7</text>
<text x="41.3" y="147.6">8</text>
<text x="62.3" y="148.1">90980-10871</text>
<text x="89.8" y="148.1">90980-10871</text>
<text x="23.4" y="156.9">90980-12550</text>
<text x="52" y="166.6">M74</text>
<text x="151" y="166.6">M77</text>
<text x="51.4" y="170.1">Black</text>
<text x="150.5" y="170.1">Black</text>
<text x="14.1" y="190.9">12</text>
<text x="14.6" y="187.4">1</text>
<text x="17.2" y="190.8">13</text>
<text x="17.8" y="187.4">2</text>
<text x="20.3" y="190.9">14</text>
<text x="20.9" y="187.4">3</text>
<text x="23.4" y="190.9">15</text>
<text x="24" y="187.3">4</text>
<text x="26.4" y="190.9">16</text>
<text x="27" y="187.3">5</text>
<text x="29.6" y="190.9">17</text>
<text x="30.1" y="187.4">6</text>
<text x="32.6" y="190.9">18</text>
<text x="33.3" y="187.4">7</text>
<text x="35.7" y="190.8">19</text>
<text x="36.4" y="187.4">8</text>
<text x="38.7" y="190.9">20</text>
<text x="39.4" y="187.4">9</text>
<text x="41.9" y="187.4">10</text>
<text x="42" y="190.9">21</text>
<text x="45.1" y="190.8">22</text>
<text x="45.1" y="187.4">11</text>
<text x="113.1" y="190.9">12</text>
<text x="113.7" y="187.4">1</text>
<text x="116.3" y="190.8">13</text>
<text x="116.8" y="187.4">2</text>
<text x="119.3" y="190.9">14</text>
<text x="119.9" y="187.4">3</text>
<text x="122.4" y="190.9">15</text>
<text x="123" y="187.3">4</text>
<text x="125.5" y="190.9">16</text>
<text x="126" y="187.3">5</text>
<text x="128.6" y="190.9">17</text>
<text x="129.2" y="187.4">6</text>
<text x="131.7" y="190.9">18</text>
<text x="132.3" y="187.4">7</text>
<text x="134.7" y="190.8">19</text>
<text x="135.4" y="187.4">8</text>
<text x="137.8" y="190.9">20</text>
<text x="138.5" y="187.4">9</text>
<text x="141" y="187.4">10</text>
<text x="141" y="190.9">21</text>
<text x="144.1" y="190.8">22</text>
<text x="144.2" y="187.4">11</text>
<text x="47.7" y="203.1">90980-12B54</text>
<text x="146.7" y="203.1">90980-12B54</text>
<text x="52" y="212.8">M95</text>
<text x="143" y="213.7">3D</text>
<text x="51.4" y="216.3">Black</text>
<text x="141.7" y="217.4">White</text>
<text x="14.6" y="233.6">1</text>
<text x="17.8" y="233.6">2</text>
<text x="20.9" y="233.6">3</text>
<text x="24" y="233.5">4</text>
<text x="27" y="233.5">5</text>
<text x="30.1" y="233.6">6</text>
<text x="33.3" y="233.6">7</text>
<text x="36.4" y="233.6">8</text>
<text x="39.4" y="233.5">9</text>
<text x="41.9" y="233.6">10</text>
<text x="45.1" y="233.6">11</text>
<text x="126.5" y="231.2">1</text>
<text x="131.5" y="231.2">2</text>
<text x="145.7" y="231.2">3</text>
<text x="150.7" y="231.2">4</text>
<text x="155.7" y="231.2">5</text>
<text x="160.7" y="231.2">6</text>
<text x="165.7" y="231.2">7</text>
<text x="170.7" y="231.2">8</text>
<text x="14.1" y="237">12</text>
<text x="17.2" y="237">13</text>
<text x="20.3" y="237.1">14</text>
<text x="23.4" y="237.1">15</text>
<text x="26.4" y="237.1">16</text>
<text x="29.6" y="237">17</text>
<text x="32.6" y="237">18</text>
<text x="35.7" y="237">19</text>
<text x="38.7" y="237.1">20</text>
<text x="42" y="237.1">21</text>
<text x="45.1" y="237">22</text>
<text x="125.4" y="236">9</text>
<text x="128.2" y="236">10</text>
<text x="131.8" y="236">11</text>
<text x="143.6" y="236">12</text>
<text x="147.1" y="236">13</text>
<text x="150.6" y="236">14</text>
<text x="154.1" y="236">15</text>
<text x="157.6" y="236">16</text>
<text x="161" y="236">17</text>
<text x="164.5" y="236">18</text>
<text x="168" y="236">19</text>
<text x="171.6" y="236">20</text>
<text x="124.8" y="240.5">21</text>
<text x="128.3" y="240.5">22</text>
<text x="131.8" y="240.5">23</text>
<text x="143.6" y="240.5">24</text>
<text x="147.1" y="240.5">25</text>
<text x="150.6" y="240.5">26</text>
<text x="154.1" y="240.5">27</text>
<text x="157.6" y="240.5">28</text>
<text x="161.1" y="240.5">29</text>
<text x="164.6" y="240.5">30</text>
<text x="168.1" y="240.5">31</text>
<text x="171.6" y="240.5">32</text>
<text x="47.7" y="249.3">90980-12B54</text>
<text x="138" y="253.4">90980-12A48</text>
</g>
</svg>
